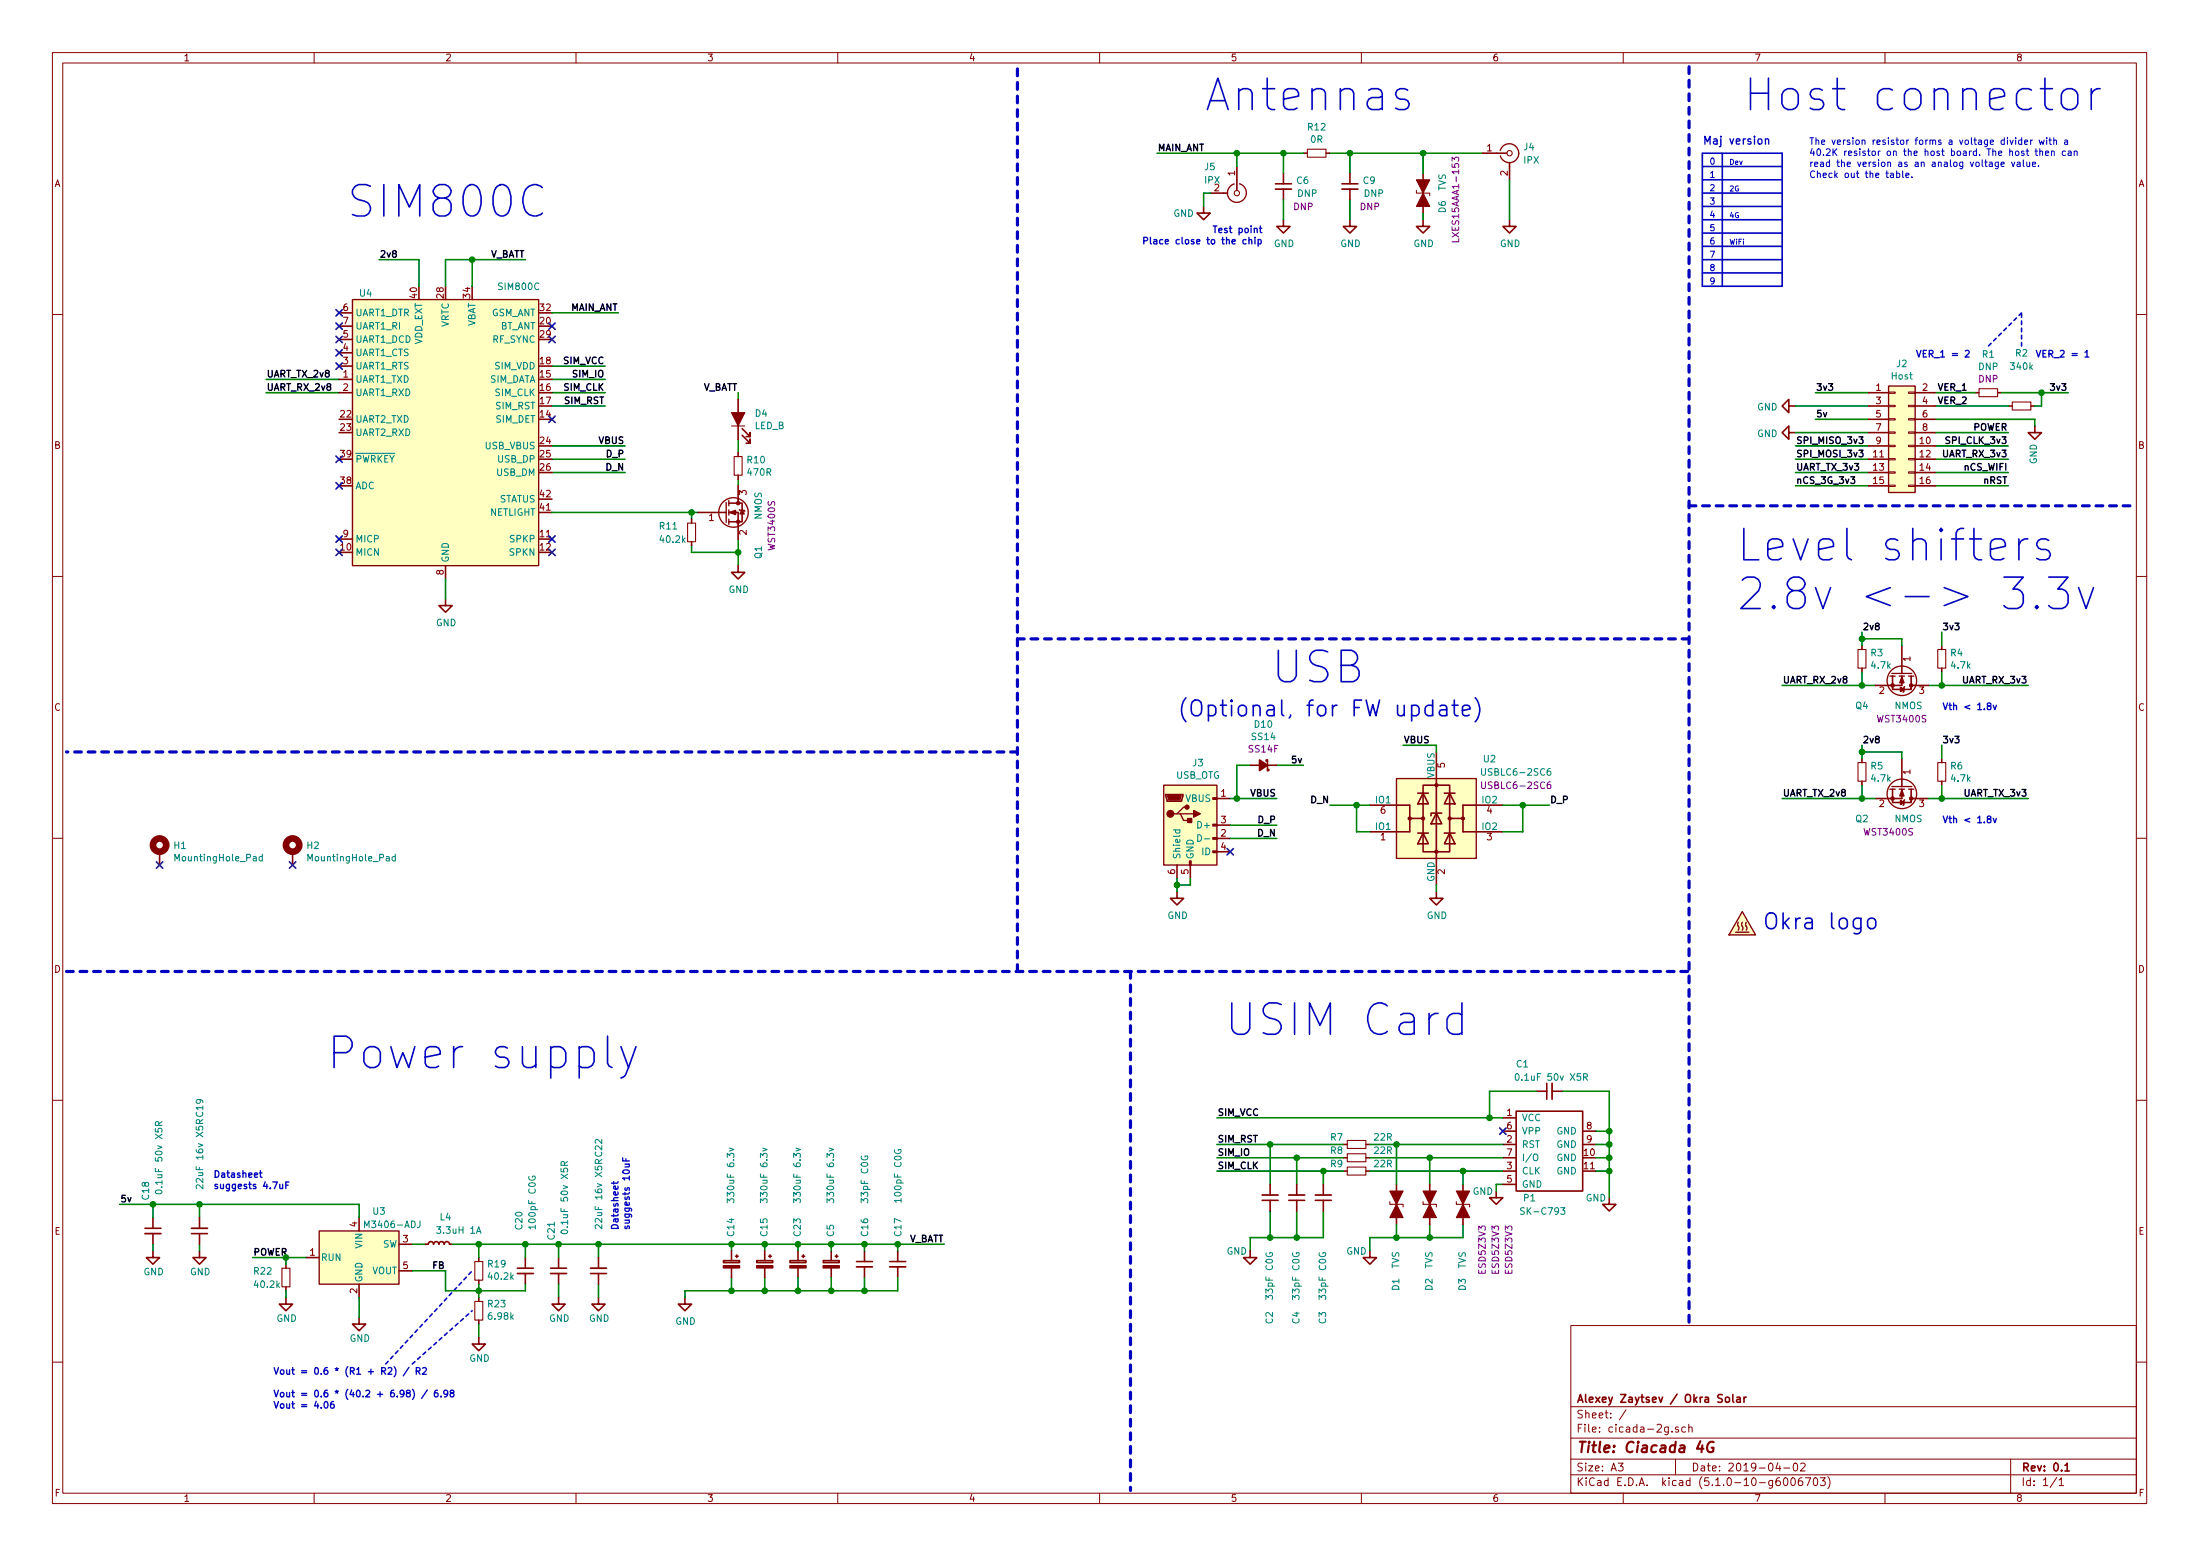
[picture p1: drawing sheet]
<svg xmlns="http://www.w3.org/2000/svg" width="420mm" height="297mm" viewBox="0 0 420 297" stroke-linecap="round" stroke-linejoin="round" font-family="sans-serif">
<g fill="none" stroke="#840000" stroke-width=".19">
<path d="M10 10h400v277h-400zM12 12h396v273.1h-396zM60 10v2M110 10v2M160 10v2M210 10v2M260 10v2M310 10v2M360 10v2M10 60h2M360.7 79.9h1.2v.3h-1.2zM360.7 77.4h1.2v.2h-1.2z"/>
<path d="M360.7 74.8h1.2v.3h-1.2zM364.5 79.9h1.3v.3h-1.3zM364.5 77.4h1.3v.2h-1.3zM364.5 74.8h1.3v.3h-1.3zM408 60h2M360.7 92.6h1.2v.3h-1.2zM360.7 90.1h1.2v.2h-1.2zM360.7 87.5h1.2v.3h-1.2zM360.7 85h1.2v.3h-1.2zM360.7 82.5h1.2v.2h-1.2zM364.5 92.6h1.3v.3h-1.3zM364.5 90.1h1.3v.2h-1.3z"/>
<path d="M364.5 87.5h1.3v.3h-1.3zM364.5 85h1.3v.3h-1.3zM364.5 82.5h1.3v.2h-1.3zM10 110h2M408 110h2M10 160h2M408 160h2M10 210h2M408 210h2M300 253h108v32.1h-108zM10 260h2M300 278.5h108"/>
<path d="M300 274.5h108M300 268.5h108M309 279.3h1l-.5 .6 .4 .1v.7l-.2 .1-.7-.1M310.5 269.1l-1.2 2M319.3 273.3v.1M320 278.5v3M320.5 272.5l-.3-.1-.2 .2v.2l.5 .2v.3h-.5M321.9 272.5l-.4-.1-.3 .3 .1 .6h.6M322.5 272.5l.3-.1 .3 .1 .1 .9M322.5 271.9v1.5M339.5 279.2l-.3 1.1h.9M339.9 279.8v1"/>
<path d="M342.6 279.5l.4-.2a.94 .94 0 0 1 0 1.5 .82 .82 0 0 1-.4-1.3zM343.9 279.5l.5-.2 .3 .2 .1 .2-1 1.1h1M384 278.5v6.6M408 260h2M60 285.1v1.9M110 285.1v1.9M160 285.1v1.9M210 285.1v1.9M260 285.1v1.9M300 281.5h108M310 285.1v1.9M339.9 282.1a.59 .59 0 0 0-.7 .6l.1 .8 .4 .1 .3-.1v-.5l-.1-.3h-.5l-.2 .3"/>
<path d="M340.7 280.2h1.1M340.8 282.2l.1-.1a.8 .8 0 0 1 .6 .8 .8 .8 0 0 1-.6 .7 1 1 0 0 1-.1-1.4zM342.2 282.3l.2-.2a.8 .8 0 0 1 .5 .8 .8 .8 0 0 1-.5 .7l-.2-.1-.2-.5zM344.1 282.1l-.4 .1a.96 .96 0 0 0 0 1.4l.5-.1 .1-.5-.3-.3h-.4l-.2 .3M344.8 282.1h1l-.6 1.5M346.4 282.3l.4-.2a.94 .94 0 0 1 0 1.5 .82 .82 0 0 1-.4-1.3zM347.6 282.1h1l-.5 .6 .4 .1v.7l-.2 .1-.7-.1M349.1 281.9a1.71 1.71 0 0 1 0 2.3M360 285.1v1.9M392.8 282l-1.3 2M393.2 282.5l.5-.4v1.5M393.2 283.6h.9"/>
</g>
<g fill="none" stroke="#840000" stroke-width=".3">
<path d="M229.9 39.4v1.3h1.2l-1.2 1.2-1.3-1.2h1.3M231.1 36.9h3.3M236.2 31.8v4.6M243.6 35.1h3M245.1 33.1v2M245.1 36.1v2M248.9 29.2h.8M253.2 29.2h.8M256.3 35.1h3M257.8 33.1v2M257.8 36.1v2M271.8 33.1v7.6"/>
<path d="M283.2 29.2h4.6M288.3 31v3.3M64.8 59.7h2.5M245.1 41.9v1.3h1.3l-1.3 1.3-1.3-1.3h1.3M257.8 41.9v1.3h1.3l-1.3 1.3-1.3-1.3h1.3M271.8 41.9v1.3h1.2l-1.2 1.3-1.3-1.3h1.3M288.3 41.9v1.3h1.3l-1.3 1.3-1.3-1.3h1.3M64.8 75h2.5M64.8 72.4h2.5M64.8 69.9h2.5M64.8 67.3h2.5M64.8 64.8h2.5"/>
<path d="M64.8 62.3h2.5M141 76.2v7.7M341.6 77.5v-1.3l-1.2 1.3 1.2 1.3v-1.3h1.3M356.9 75h3.8M356.9 77.5h3.8M365.8 75h3.8M365.8 77.5h3.8M377.2 75h.8M381.5 75h.8M383.5 77.5h.8M387.9 77.5h.7M132.1 99.1v.8"/>
<path d="M133.3 97.8h5.1M138.5 97.8h.2M139.2 97.8h1.8v5.1M139.2 96h1.8M141 96h.7v3.6h-2.5M141 86.4v.8M141 90.7v.8M141 92.7v3.3M141.2 97.3l1 .3M141.7 83.1l1.6 1.5v-.7v.7h-.8M141.7 81.8l1.6 1.5v-.7v.7h-.8M141.7 97.4l.4 .7h-.7z"/>
<path d="M341.6 82.6v-1.3l-1.2 1.3 1.2 1.3v-1.3h1.3M356.9 85.1h3.8M356.9 87.7h3.8M356.9 90.2h3.8M356.9 92.7h3.8M356.9 80h3.8M356.9 82.6h3.8M365.8 85.1h3.8M365.8 87.7h3.8M365.8 90.2h3.8M365.8 92.7h3.8M365.8 80h3.8"/>
<path d="M365.8 82.6h3.8M388.6 81.3v1.3h-1.3l1.3 1.3 1.3-1.3h-1.3M64.8 102.9h2.5M85.1 114.3v1.3h1.3l-1.3 1.3-1.3-1.3h1.3M85.1 108v2.5M132.1 103.4v.8M141 108v1.3h1.2l-1.2 1.2-1.3-1.2h1.3M355.6 123.2v.8M355.6 127.5v.8M361.4 129.1v2.5h3.6v-.8M363 131.2l.6 .4-.6 .4zM363.2 123.2v5.1"/>
<path d="M363.2 128.4v.2M363.2 129.1v1.7h-5.1M363.7 131.1l-.2 1M365 129.1v1.7M365 130.8h3.3M370.8 123.2v.8M370.8 127.5v.8M222.6 151.7h3.3v.2l-.2 1h-2.8zM231.6 159.9h.8v.3h-.8zM231.6 157.4h.8v.2h-.8zM231.6 152.3h.8v.3h-.8zM232.4 152.4h2.5"/>
<path d="M232.4 157.5h2.5M238.8 146.1h5M241.8 145.3v-.2h.3v2h.2v-.3M261.6 153.7h7.6v2.5h2.6M269.2 156.2v2.6h-7.6M270.8 159h2M270.8 151.4h2M271.8 149.9h5.1v12.7h-5.1zM271.8 159l1 2.1h-2zM271.8 151.4l1 2.1h-2zM274.3 155.2l1 2.1h-2zM274.3 143.5v25.4"/>
<path d="M275.3 155.2h-2v.5M275.8 159h2.1M275.8 151.4h2.1M276.9 159l1 2.1h-2.1zM276.9 151.4l1 2.1h-2.1zM279.4 156.2v2.6h7.6M287 153.7h-7.6v2.5h-2.5M355.6 144.8v.8M355.6 149.1v.8M361.4 150.7v2.5h3.6v-.8M363 152.8l.6 .4-.6 .4zM363.2 144.8v5.1"/>
<path d="M363.2 149.9v.3M363.2 150.7v1.7h-5.1M363.7 152.7l-.2 1M365 150.7v1.7M365 152.4h3.3M370.8 144.8v.8M370.8 149.1v.8M30.5 162.6v2.5M55.9 162.6v2.5M224.8 170.2v1.3h1.3l-1.3 1.3-1.3-1.3h1.3M224.8 165.1v2.6M227.2 164.4h.3v.7h-.3z"/>
<path d="M227.3 165.1v2.6M231.6 162.5h.8v.2h-.8zM232.4 160.1h2.5M232.4 162.6h2.5M274.3 170.2v1.3h1.3l-1.3 1.3-1.3-1.3h1.3M256.5 218.5h.8M260.9 218.5h.7M287 218.5h2.6M287 213.4h2.6M287 215.9h2.6M289.6 212.1h12.7v15.3h-12.7zM293.4 208.3h2"/>
<path d="M295.4 206.8v3M296.4 208.3h2M302.3 218.5h2.5M302.3 215.9h2.5M27.7 234.5h3M29.2 238.8v1.3h1.3l-1.3 1.2-1.3-1.2h1.3M29.2 232.4v2.1M29.2 235.5v2M36.6 235.5h3M38.1 238.8v1.3h1.3l-1.3 1.2-1.3-1.2h1.3M38.1 232.4v2.1M38.1 235.5v2"/>
<path d="M68.6 232.4v2.6M76.2 237.5h2.5M81.3 237.5h.5l.1-.3 .3-.2 .4 .1 .2 .4 .1-.3 .3-.2 .4 .1 .2 .4 .1-.3 .3-.2 .5 .1 .1 .4 .2-.3 .2-.2 .5 .1 .2 .4h.5M139.7 238.8v1.9M140.5 239.8h.5M140.7 239.6v.5M146 238.8v1.9M146.8 239.8h.5M147.1 239.6v.5M152.4 238.8v1.9M153.2 239.8h.5M153.4 239.6v.5"/>
<path d="M158.7 238.8v1.9M159.5 239.8h.5M159.8 239.6v.5M165.1 238.8v2M171.4 238.8v2M238.8 238.8v1.3h-1.3l1.3 1.2 1.2-1.2h-1.2M241 229.1h3.1M242.6 226.1v2M242.6 229.1v2.1M246.1 229.1h3.1M247.6 226.1v2M247.6 229.1v2.1"/>
<path d="M251.2 229.1h3.1M252.7 226.1v2M252.7 229.1v2.1M256.5 221h.8M256.5 223.6h.8M260.9 221h.7M260.9 223.6h.7M261.6 238.8v1.3h1.3l-1.3 1.2-1.3-1.2h1.3M266.7 226.1v7.6M273 226.1v7.6M279.4 226.1v7.6M285.7 227.4v1.2h1.3l-1.3 1.3-1.2-1.3h1.2"/>
<path d="M287 221h2.6M287 223.6h2.6M287 226.1h2.6M307.3 228.6v1.3h1.3l-1.3 1.3-1.2-1.3h1.2M54.6 247.7v1.3h1.3l-1.3 1.2-1.3-1.2h1.3M54.6 241.3v.8M54.6 245.7v.7M58.4 240.1h2.6M68.6 251.5v1.3h1.2l-1.2 1.2-1.3-1.2h1.3M68.6 245.1v2.6M76.2 242.6h2.5M91.4 255.3v1.3h1.3l-1.3 1.2-1.2-1.2h1.2"/>
<path d="M91.4 240.1v.7M91.4 244.4v.7M91.4 247.7v.7M91.4 252v.8M98.8 242.1h3.1M100.3 240.1v2M100.3 243.1v2M105.2 242.1h3M106.7 247.7v1.3h1.2l-1.2 1.2-1.3-1.2h1.3M106.7 240.1v2M106.7 243.1v2M112.8 243.1h3"/>
<path d="M114.3 247.7v1.3h1.3l-1.3 1.2-1.3-1.2h1.3M114.3 240.1v2M114.3 243.1v2M130.8 247.7v1.3h1.3l-1.3 1.2-1.3-1.2h1.3M138.2 240.7h3v.3h-3zM139.7 242v1.9M144.5 240.7h3.1v.3h-3.1zM146 242v1.9M150.9 240.7h3v.3h-3zM152.4 242v1.9M157.2 240.7h3.1v.3h-3.1zM158.7 242v1.9"/>
<path d="M163.6 240.8h3M165.1 241.8v2.1M169.9 240.8h3.1M171.4 241.8v2.1M329.6 266.8l.2-.1 .4 .1v.8l-.2 .1-.4-.1zM330.9 266.2v1.3l.2 .2M331.7 266.8h.6l.1 .9M332.4 267.1h-.5a.29 .29 0 0 0-.3 .3 .29 .29 0 0 0 .3 .3l.5-.1M333.1 266.7v1M333.5 266.7l-.4 .3M394.4 279.7l.4-.4v1.5M394.4 280.8h.8"/>
</g>
<path d="M324.7 275.1l-.6 1.5h1.2M325.1 275.9l-.2 1.3M327.3 275.3a1.02 1.02 0 0 0-1.2 .6 1.02 1.02 0 0 0 .5 1.3l.6-.2 .1-.6h-.4" fill="none" stroke="#840000" stroke-width=".41"/>
<g fill="none" stroke="#840000" stroke-width=".33">
<path d="M243.6 36.1h3M256.3 36.1h3M296.4 206.8v3M27.7 235.5h3M36.6 234.5h3M241 228.1h3.1M246.1 228.1h3.1M251.2 228.1h3.1M98.8 243.1h3.1M105.2 243.1h3M112.8 242.1h3M163.6 241.8h3"/>
<path d="M169.9 241.8h3.1"/>
</g>
<g fill="none" stroke="#008484" stroke-width=".2">
<path d="M224.1 158.4h1.2M224.6 158.4l-.1 .4 .2 .2 .6-.1v-.5M228.8 159.3a.64 .64 0 0 1 .7 .7 .64 .64 0 0 1-.7 .6zM283 146.7v1.1l.2 .2 .4-.1 .1-.1v-1.1M296.1 146.7l-.4 .1a.87 .87 0 0 0 0 1.2l.4-.1v-.6l-.4-.1-.2 .3M50.1 163.6l-.4-.1-.2 .2 .1 .6h.5M50.1 163.1v1.2M75.5 163.6l-.4-.1-.2 .2 .1 .6h.5M75.5 163.1v1.2M230 160.1h1M30.3 214.8l-.1-.6h-.4l-.1 .6h1.2M30.9 214.1l-.6 .4"/>
<path d="M38.1 214.5l-.1-.7h-.4l-.1 .7h1.2M38.7 213.7l-.6 .5M139.3 219.2l.9 .2-.9 .3M145.7 219.2l.8 .2-.8 .3M152 219.2l.9 .2-.9 .3M158.4 219.2l.8 .2-.8 .3M170.9 219.5a.59 .59 0 0 0 .6 .7 .59 .59 0 0 0 .5-.7l-.4-.1v.3M289.5 205.1l.2-.1a.67 .67 0 0 1 .4 .6 .67 .67 0 0 1-.4 .6l-.3-.4zM302.4 205.6l.7-.1v-.4l-.7-.1v1.2M302.7 205.6l.5 .6M29.8 227.3a.61 .61 0 0 1 .7-.2 .61 .61 0 0 1 .4 .6 .76 .76 0 0 1-1.2-.2zM38.7 226.2v.8l-.9-.8-.3 .2 .1 .5"/>
<path d="M69.6 234.4v-1.3l.5 .9 .4-.9v1.3M80.2 233.1v.9l-.2 .3-.3 .1M91 235.4l.4-1.2 .4 1.2M101 224.6a.59 .59 0 0 0 .6 .7 .59 .59 0 0 0 .6-.7l-.5-.1v.3M107.3 234.9a.61 .61 0 0 1 .7-.2 .61 .61 0 0 1 .4 .6 .76 .76 0 0 1-1.3-.2zM107.8 222.5l-.1-.7h-.4l-.2 .7h1.3M108.4 221.7l-.6 .5M114.3 222.1l-.1-.7h-.4l-.1 .7h1.2M114.9 233.8v.8l-.9-.8-.3 .2 .1 .5M114.9 221.3l-.6 .5M138.9 229.6v-.8l.5 .4 .1-.3h.6l.1 .5-.2 .2M145.2 229.6v-.8l.5 .4 .1-.3h.7v.5l-.1 .2"/>
<path d="M151.6 229.6v-.8l.5 .4 .1-.3h.6l.1 .5-.2 .2M157.9 229.6v-.8l.5 .4 .1-.3h.7v.5l-.1 .2M291.1 230.6l-.5-.1-.2 .2v.3l.6 .3 .1 .3-.2 .2h-.5M293 220.4l.1-.1a.47 .47 0 0 1 .6 .4l-.1 .7-.2 .2-.4-.1a.93 .93 0 0 1 0-1.1zM298.1 230.5h.8l-.5 .5 .4 .2v.5l-.2 .1-.5-.1"/>
</g>
<path d="M355 83.4h.8l-.4 .5 .4 .1-.1 .6-.5 .1-.2-.2M355 85.9h.8l-.4 .5 .4 .1-.1 .7h-.5l-.2-.1" fill="none" stroke="#000" stroke-width=".25"/>
<g fill="none" stroke="#008400" stroke-width=".3">
<path d="M221 29.2h27.9M231.1 36.9h-1.2v2.5M236.2 29.2v2.6M245.1 29.2v3.9M245.1 38.1v3.8M254 29.2h29.2M257.8 29.2v3.9M257.8 38.1v3.8M271.8 29.2v3.9M288.3 34.3v7.6M72.4 49.6h7.6v5M90.2 49.6v5"/>
<path d="M100.3 49.6h-15.2v5M105.4 59.7h12.7M271.8 40.7v1.2M50.8 75h14M50.8 72.4h14M105.4 77.5h10.2M105.4 75h10.2M105.4 72.4h10.2M105.4 69.9h10.2M141 75v1.2M342.9 77.5h14M346.7 75h10.2"/>
<path d="M369.6 77.5h13.9M369.6 75h7.6M382.3 75h12.7M389.9 75v2.5h-1.3M105.4 90.2h14M105.4 87.7h14M105.4 85.1h14M105.4 97.8h27.9M132.1 97.8v1.3M141 83.9v2.5M141 91.5v1.2M342.9 82.6h14"/>
<path d="M342.9 92.7h14M342.9 90.2h14M342.9 87.7h14M342.9 85.1h14M346.7 80h10.2M369.6 82.6h13.9M369.6 80h19v1.3M369.6 92.7h13.9M369.6 90.2h13.9M369.6 87.7h13.9M369.6 85.1h13.9M85.1 110.5v3.8"/>
<path d="M132.1 104.2v1.2h8.9M141 102.9v5.1M340.4 130.8h17.7M355.6 120.7v2.5M355.6 128.3v2.5M355.6 122h7.6v1.2M368.3 130.8h19M370.8 120.7v2.5M370.8 128.3v2.5M234.9 152.4h8.9M234.9 157.5h8.9M238.8 146.1h-2.6v6.3"/>
<path d="M243.8 146.1h5.1M254 153.7h7.6M259.1 153.7v5.1h2.5M268 142.3h6.3v1.2M287 153.7h8.9M290.8 153.7v5.1h-3.8M340.4 152.4h17.7M355.6 142.3v2.5M355.6 149.9v2.5M355.6 143.5h7.6v1.3M368.3 152.4h19M370.8 142.3v2.5"/>
<path d="M370.8 149.9v2.5M224.8 167.7v2.5M227.3 167.7v1.2h-2.5M234.9 160.1h8.9M274.3 168.9v1.3M232.4 213.4h54.6M232.4 218.5h24.1M242.6 218.5v7.6M261.6 218.5h25.4M266.7 218.5v7.6M293.4 208.3h-8.9v5.1M298.4 208.3h8.9v20.3"/>
<path d="M304.8 215.9h2.5M304.8 218.5h2.5M22.9 229.9h45.7v2.5M29.2 229.9v2.5M29.2 237.5v1.3M38.1 229.9v2.5M38.1 237.5v1.3M78.7 237.5h2.6M86.4 237.5h93.9M91.4 237.5v2.6M100.3 237.5v2.6M106.7 237.5v2.6"/>
<path d="M114.3 237.5v2.6M139.7 237.5v1.3M146 237.5v1.3M152.4 237.5v1.3M158.7 237.5v1.3M165.1 237.5v1.3M171.4 237.5v1.3M232.4 221h24.1M232.4 223.6h24.1M242.6 231.2v5.1M247.6 221v5.1M247.6 231.2v5.1"/>
<path d="M252.7 231.2v5.1h-13.9v2.5M252.7 223.6v2.5M261.6 221h25.4M261.6 223.6h25.4M266.7 233.7v2.6M273 221v5.1M273 233.7v2.6M279.4 223.6v2.5M279.4 233.7v2.6h-17.8v2.5M287 226.1h-1.3v1.3M304.8 221h2.5M304.8 223.6h2.5"/>
<path d="M48.3 240.1h10.1M54.6 240.1v1.2M54.6 246.4v1.3M68.6 247.7v3.8M78.7 242.6h6.4v3.8h15.2v-1.3M91.4 245.1v2.6M91.4 252.8v2.5M106.7 245.1v2.6M114.3 245.1v2.6M139.7 243.9v2.5M146 243.9v2.5M152.4 243.9v2.5"/>
<path d="M158.7 243.9v2.5M165.1 243.9v2.5M171.4 243.9v2.5h-40.6v1.3"/>
</g>
<g fill="none" stroke="#840000" stroke-width=".2">
<path d="M249.7 28.5h3.5v1.5h-3.5zM270.5 36.4v.5h2.5v.5M378 74.2h3.5v1.5h-3.5zM384.3 76.7h3.6v1.6h-3.6zM131.3 99.9h1.5v3.5h-1.5zM139.7 81.3h2.5M140.2 87.2h1.5v3.5h-1.5zM354.8 124h1.6v3.5h-1.6zM370.1 124h1.5v3.5h-1.5zM354.8 145.6h1.6v3.5h-1.6zM370.1 145.6h1.5v3.5h-1.5zM257.3 217.7h3.6v1.5h-3.6z"/>
<path d="M257.3 220.3h3.6v1.5h-3.6zM257.3 222.8h3.6v1.5h-3.6zM265.4 229.4v.5h2.6v.5M271.8 229.4v.5h2.5v.5M278.1 229.4v.5h2.6v.5M53.8 242.1h1.6v3.6h-1.6zM90.7 240.8h1.5v3.6h-1.5zM90.7 248.4h1.5v3.6h-1.5z"/>
<circle cx="236.2" cy="36.9" r=".51"/>
<circle cx="288.3" cy="29.2" r=".51"/>
</g>
<path d="M386.1 59.7l-6.4 6.4M386.1 66.1v-6.4M73.7 260.4l16.5-17.8M78.7 260.4l11.5-10.2" fill="none" stroke="#0000c2" stroke-width=".3" stroke-dasharray=".7 .7"/>
<g fill="#008400" stroke="#008400" stroke-width=".25">
<circle cx="389.9" cy="75" r=".51"/>
<circle cx="355.6" cy="122" r=".51"/>
<circle cx="355.6" cy="130.8" r=".51"/>
<circle cx="370.8" cy="130.8" r=".51"/>
<circle cx="355.6" cy="143.5" r=".51"/>
<circle cx="355.6" cy="152.4" r=".51"/>
<circle cx="370.8" cy="152.4" r=".51"/>
<circle cx="273" cy="236.3" r=".51"/>
<circle cx="266.7" cy="236.3" r=".51"/>
<circle cx="141" cy="105.4" r=".51"/>
<circle cx="139.7" cy="246.4" r=".51"/>
<circle cx="91.4" cy="246.4" r=".51"/>
<circle cx="106.7" cy="237.5" r=".51"/>
<circle cx="100.3" cy="237.5" r=".51"/>
<circle cx="139.7" cy="237.5" r=".51"/>
<circle cx="236.2" cy="29.2" r=".51"/>
<circle cx="245.1" cy="29.2" r=".51"/>
<circle cx="257.8" cy="29.2" r=".51"/>
<circle cx="271.8" cy="29.2" r=".51"/>
<circle cx="224.8" cy="168.9" r=".51"/>
<circle cx="91.4" cy="237.5" r=".51"/>
<circle cx="114.3" cy="237.5" r=".51"/>
<circle cx="29.2" cy="229.9" r=".51"/>
<circle cx="38.1" cy="229.9" r=".51"/>
<circle cx="54.6" cy="240.1" r=".51"/>
<circle cx="307.3" cy="218.5" r=".51"/>
<circle cx="307.3" cy="221" r=".51"/>
<circle cx="307.3" cy="223.6" r=".51"/>
<circle cx="284.5" cy="213.4" r=".51"/>
<circle cx="307.3" cy="215.9" r=".51"/>
<circle cx="259.1" cy="153.7" r=".51"/>
<circle cx="290.8" cy="153.7" r=".51"/>
<circle cx="242.6" cy="236.3" r=".51"/>
<circle cx="247.7" cy="236.3" r=".51"/>
<circle cx="266.7" cy="218.5" r=".51"/>
<circle cx="273" cy="221" r=".51"/>
<circle cx="279.4" cy="223.6" r=".51"/>
<circle cx="242.6" cy="218.5" r=".51"/>
<circle cx="247.7" cy="221" r=".51"/>
<circle cx="252.7" cy="223.6" r=".51"/>
<circle cx="236.2" cy="152.4" r=".51"/>
<circle cx="90.2" cy="49.6" r=".51"/>
<circle cx="132.1" cy="97.8" r=".51"/>
<circle cx="146.1" cy="246.4" r=".51"/>
<circle cx="146.1" cy="237.5" r=".51"/>
<circle cx="152.4" cy="246.4" r=".51"/>
<circle cx="152.4" cy="237.5" r=".51"/>
<circle cx="165.1" cy="246.4" r=".51"/>
<circle cx="158.8" cy="246.4" r=".51"/>
<circle cx="165.1" cy="237.5" r=".51"/>
<circle cx="158.8" cy="237.5" r=".51"/>
<circle cx="171.5" cy="237.5" r=".51"/>
</g>
<g fill="none" stroke="#0000c2" stroke-width=".25">
<path d="M335.9 26.6l.3-.1 .2 .2 .1 .5-.3 .3-.4-.1-.1-.6zM337.2 26.7l.2-.2 .3 .1 .1 .9M337.2 26.5v1M218.4 46l.6-.1 .2-.2-.1-.3-.7-.1v1.3M219.7 45.3v1.1l.2 .2M220.4 45.8h.5v.8M220.9 46l-.4 .1-.2 .2 .1 .2h.5M222.1 45.8l-.4-.1-.2 .3 .1 .5h.5M231.7 43.1h.7M232.1 43.1v1.3M375.3 67l.5-.1 .3 .3-.8 1h.8M398.2 67.2l.4-.3v1.3"/>
<path d="M398.2 68.2h.7M379.8 134.8l-.2-.2v-.3l.2-.1 .3 .1 .1 .3-.6 .2-.1 .2v.2l.3 .3 .3-.1 .1-.2v-.3l-.2-.1M380.7 134.6l.3 .9 .3-.9M379.8 156.3l-.2-.1v-.3l.2-.1 .3 .1 .1 .3-.6 .2-.1 .2v.2l.3 .3 .3-.1 .1-.2v-.4l-.2-.1M380.7 156.2l.3 .9 .3-.9M49.6 223.9h.4M49.7 223.5v1.1l.3 .2M54.6 226.2h.4M55.2 225.6h-.6v1.3M117.2 225.6v.4M118 225.6l-.1 .3h-1.1M118.9 221v.6h1.3"/>
<path d="M119.5 221.2v.4M62 267.7l.2-.2a.67 .67 0 0 1 .5 .7 .67 .67 0 0 1-.5 .6l-.3-.5zM63.7 267.5l-.4 .1a.87 .87 0 0 0 0 1.2l.5-.1v-.5l-.5-.2-.2 .3M74.1 261.2l.5-.1 .2 .3-.7 .9h.7M75.3 260.9a1.47 1.47 0 0 1 0 1.9M77.9 265.9l-.2-.1v-.3l.4-.1 .3 .2-.1 .2-.6 .2-.1 .2 .1 .3 .2 .2 .3-.1 .2-.2v-.2l-.3-.3M78.1 261l-1.1 1.6M78.8 265.2a1.4 1.4 0 0 1 0 1.9M79.5 261.7h.6l.1-.5-.7-.1v1.2M79.8 261.7l.4 .6M80.7 261.2l.5-.1 .2 .3-.8 .9h.8M81.6 265.3l-1.1 1.7"/>
<path d="M83.5 265.4l-.3 .1a.87 .87 0 0 0 0 1.2l.4-.2v-.5l-.4-.1-.2 .2M84.2 266.5v.2M85.5 265.9l-.3 .3h-.2l-.2-.3v-.4l.2-.1 .4 .1a.84 .84 0 0 1-.3 1.2h-.2M86.2 265.9l-.2-.1v-.3l.5-.1 .1 .1v.3l-.5 .2-.1 .2v.2l.2 .3h.3l.2-.3-.1-.3-.1-.2"/>
</g>
<g fill="none" stroke="#840000" stroke-width=".25">
<path d="M236.7 35.1a1.8 1.8 0 0 1 1.1 2.7 1.8 1.8 0 0 1-3 .1 1.8 1.8 0 0 1 .9-2.8M286.5 28.7a1.8 1.8 0 0 1 2.8-1 1.8 1.8 0 0 1 0 2.9 1.8 1.8 0 0 1-2.8-.8M67.3 57.2h35.6v50.8h-35.6zM360.7 73.7h5.1v20.3h-5.1zM138.7 95.9v3.8M139.2 95.5v1.1M139.2 97.3v1M139.2 99.1v1M360.9 129.1h1M361.3 128.6h3.8M362.7 129.1h1M364.5 129.1h1"/>
<path d="M222.2 149.9h10.2v15.2h-10.2zM224.8 155.4h.6l.7 1.2h1.2M225.4 155.4h2.6M226.7 154.1h-.6l-1.3 1.3h-.6M266.7 148.6h15.2v15.3h-15.2zM360.9 150.7h1M361.3 150.2h3.8M362.7 150.7h1M364.5 150.7h1M331.5 178h2.5M332 176.1l-.1 .3 .2 .7-.1 .5M332.7 174l2.6 4.5h-5.1z"/>
<path d="M332.7 176.1l-.1 .4 .3 .6-.2 .5M333.5 176.1l-.1 .3 .2 .7-.1 .5M61 235h15.2v10.1h-15.2z"/>
<circle cx="140.1" cy="97.8" r="2.82"/>
<circle cx="363.2" cy="130" r="2.82"/>
<circle cx="363.2" cy="151.5" r="2.82"/>
</g>
<g fill="#840000" stroke="#840000" stroke-width=".3">
<path d="M363.2 150.9l.4 1h-.8z"/>
<path d="M363.2 129.3l.4 1h-.8z"/>
<path d="M139.4 97.8l1.1-.4v.8z"/>
<path d="M157.2 241.6h3.1v.4h-3.1z"/>
<path d="M150.9 241.6h3v.4h-3z"/>
<path d="M138.2 241.6h3v.4h-3z"/>
<path d="M144.5 241.6h3.1v.4h-3.1z"/>
<path d="M223 151.9h2.6l-.3 .8h-2z"/>
<path d="M240.5 145.1l1.6 1-1.6 1z"/>
<circle cx="361.4" cy="152.4" r=".28"/>
<circle cx="365" cy="152.4" r=".28"/>
<circle cx="361.4" cy="130.8" r=".28"/>
<circle cx="365" cy="130.8" r=".28"/>
<circle cx="141" cy="99.6" r=".28"/>
<circle cx="141" cy="96" r=".28"/>
<circle cx="269.2" cy="156.2" r=".25"/>
<circle cx="271.8" cy="156.2" r=".25"/>
<circle cx="274.3" cy="162.6" r=".25"/>
<circle cx="274.3" cy="149.9" r=".25"/>
<circle cx="276.9" cy="156.2" r=".25"/>
<circle cx="279.4" cy="156.2" r=".25"/>
</g>
<g fill="#840000" stroke="#840000" stroke-width=".2">
<path d="M265.4 227.4h2.6l-1.3 2.5z"/>
<path d="M266.7 229.9l1.3 2.5h-2.6z"/>
<path d="M278.1 227.4h2.6l-1.3 2.5z"/>
<path d="M279.4 229.9l1.3 2.5h-2.6z"/>
<path d="M139.7 78.8h2.5l-1.2 2.5z"/>
<path d="M270.5 34.3h2.5l-1.2 2.6z"/>
<path d="M271.8 36.9l1.2 2.5h-2.5z"/>
<path d="M271.8 227.4h2.5l-1.3 2.5z"/>
<path d="M273 229.9l1.3 2.5h-2.5z"/>
</g>
<g fill="#ffffc2" stroke="#ffffc2" stroke-width=".19">
<path d="M61 235h15.2v10.1h-15.2z"/>
<path d="M222.2 149.9h10.2v15.2h-10.2z"/>
<path d="M266.7 148.6h15.2v15.3h-15.2z"/>
<path d="M360.7 73.7h5.1v20.3h-5.1z"/>
<path d="M67.3 57.2h35.6v50.8h-35.6z"/>
<path d="M332.7 174l2.6 4.5h-5.1z"/>
</g>
<path d="M277.3 30.8v-.8l.5 .4 .1-.3 .5-.1 .2 .3-.1 .5M278.6 45.6v.6h-1.3M283 149.3v1l.2 .2h.4l.1-.2v-1M296.1 149.3h-.4a.87 .87 0 0 0 0 1.2l.4-.1v-.5l-.4-.2-.2 .3" fill="none" stroke="#840084" stroke-width=".2"/>
<g fill="#840000" stroke="#840000" stroke-width=".25">
<path d="M226.8 156.2h.8v.8h-.8z"/>
<path d="M228 154.7l1.2 .7-1.2 .6z"/>
<circle cx="223.5" cy="155.4" r=".63"/>
<circle cx="226.7" cy="154.1" r=".38"/>
</g>
<g fill="none" stroke="#000084" stroke-width=".3">
<path d="M64.2 59.1l1.2 1.2M65.4 59.1l-1.2 1.2M64.2 69.3l1.2 1.2M64.2 66.7l1.2 1.3M64.2 64.2l1.2 1.2M64.2 61.7l1.2 1.2M65.4 69.3l-1.2 1.2M65.4 66.7l-1.2 1.3M65.4 64.2l-1.2 1.2M65.4 61.7l-1.2 1.2M104.8 79.4l1.2 1.3M104.8 61.7l1.2 1.2"/>
<path d="M104.8 64.2l1.2 1.2M106 61.7l-1.2 1.2M106 64.2l-1.2 1.2M106 79.4l-1.2 1.3M64.2 87.1l1.2 1.2M64.2 92.1l1.2 1.3M65.4 87.1l-1.2 1.2M65.4 92.1l-1.2 1.3M64.2 102.3l1.2 1.2M64.2 104.8l1.2 1.3M65.4 102.3l-1.2 1.2M65.4 104.8l-1.2 1.3"/>
<path d="M104.8 102.3l1.2 1.2M104.8 104.8l1.2 1.3M106 102.3l-1.2 1.2M106 104.8l-1.2 1.3M29.9 164.5l1.2 1.2M31.1 164.5l-1.2 1.2M55.3 164.5l1.2 1.2M56.5 164.5l-1.2 1.2M234.3 162l1.3 1.2M235.6 162l-1.3 1.2M286.4 215.3l1.2 1.2M287.6 215.3l-1.2 1.2"/>
</g>
<g fill="none" stroke="#0000c2" stroke-width=".2">
<path d="M362.2 33.1h.4l.2 .2-.1 .5h-.5M362.2 32.6v1.3M363.4 32.6v1.1l.2 .2M364 33.5l.6-.1-.1-.3h-.3l-.2 .1v.6h.5M365.1 33.8v.1M381.6 30.9v1.2l-.2 .1-.3-.1M381.6 31l-.3-.1-.3 .3 .2 .5h.4M382.2 31.4l.6-.1-.1-.3-.3-.1-.2 .2v.6h.5M384.2 30.9l.3 .9 .3-.9M385 26.3v.1M385 26.7v.9M385.3 31h.4l.1 .8"/>
<path d="M385.8 31.3l-.6 .2 .1 .2h.5M386.1 26.8l-.4-.1-.2 .3 .1 .5h.5M386.1 26.3v1.3M386.4 30.5v1.1l.2 .2M386.5 28.9l-.3-.1-.1 .2v.2l.4 .1v.3h-.4M386.7 27.1l.5-.1v-.2l-.4-.1-.1 .2v.6h.5M386.9 28.8h.6M387.1 30.9v.8l.4 .1 .1-.1M387.1 28.4v1.1l.4 .2M387.6 30.9v.9M387.8 26.7v.9M388.2 26.7l-.4 .3"/>
<path d="M388.2 31.4l.6-.1-.1-.3-.4-.1-.1 .2v.6h.5M388.6 28.8h.5M388.8 28.4v1.1l.3 .2M389.3 31.7v.1M389.4 26.7l.3 .9 .2-.6 .3 .6 .2-.9M389.6 29l.1-.2 .3 .1 .1 .8M389.6 28.4v1.3M390.7 29.2l.6-.1-.1-.2-.4-.1-.1 .2v.6h.5M390.9 26.3v.1M390.9 26.7v.9M391.3 26.7h.5M391.5 26.3v1.1l.3 .2"/>
<path d="M391.8 29l.2-.2 .3 .1v.8M391.8 28.8v.9M392.2 26.9l.2-.2 .3 .1 .1 .8M392.2 26.3v1.3M394.3 26.8h.5l.1 .8M394.5 28.9l-.4-.1-.2 .3 .1 .5h.5M394.9 27l-.4 .1-.2 .2v.2h.6M395 28.9h.5l.1 .8M395.6 29.1l-.5 .1-.2 .2 .1 .2h.6M396.1 29l.5-.1 .1 .8M396.1 28.8v.9"/>
</g>
<g fill="none" stroke="#840000" stroke-width="1.3">
<circle cx="30.5" cy="161.3" r="1.27"/>
<circle cx="55.9" cy="161.3" r="1.27"/>
</g>
<path d="M322.6 12.7v240.1M322.6 96.6h85.1M194.3 122h128.3M194.3 143.5h-181.6M12.7 185.5h309.9M194.3 185.5v-172.8M215.9 185.5v99" fill="none" stroke="#0000c2" stroke-width=".61" stroke-dasharray="1.3 1.3"/>
<g fill="none" stroke="#0000c2" stroke-width=".3">
<path d="M268.8 17.2l-.6-.3h-.8l-.6 .3-.3 .6 .3 .8 .6 .3h.8l.6 .3 .3 .6-.3 .8-.6 .3h-1.1l-.6-.3M389.7 16.9h2.3M390.6 14.9v5.2l.2 .5 .6 .3h.6M394 17.5a1.64 1.64 0 0 1 2.8 .6v1.7a1.63 1.63 0 0 1-1.6 1.2 1.63 1.63 0 0 1-1.5-1.2v-1.7zM399.4 16.9v4M401.1 16.9a1.49 1.49 0 0 0-1.7 1.2M103.6 35.8a2.07 2.07 0 0 0-3.4 .9 3.9 3.9 0 0 0 .8 4.3 2.14 2.14 0 0 0 2.6-.3M325.1 29.2h15.3v25.4h-15.3zM325.1 31.8h15.3M325.1 34.3h15.3M325.1 36.9h15.3M325.1 39.4h15.3"/>
<path d="M328.9 29.2v25.4M325.1 49.6h15.3M325.1 41.9h15.3M325.1 44.5h15.3M325.1 47h15.3M325.1 52.1h15.3M382.7 110.2h3.7l-2 2.3a1.59 1.59 0 0 1 2 1.1v1.4l-.5 .9-.6 .3h-1.7l-.9-.6M385.6 102.9v4M387.3 102.9a1.49 1.49 0 0 0-1.7 1.1M389 115.6l.3 .3-.3 .3-.3-.3 .3-.3v.6M391.3 103.2l-.6-.3h-.9l-.5 .3-.3 .5 .3 .9 .5 .3h.9l.6 .3 .3 .5v.3l-.3 .6-.6 .3h-1.1l-.6-.3M391.3 110.2h3.7l-2 2.3a1.59 1.59 0 0 1 2 1.1v1.4l-.6 .9-.6 .3h-1.7l-.8-.6"/>
<path d="M397 112.2l1.4 4 1.4-4M273.6 134.8a.96 .96 0 0 0-1.3 .1l-.1 .3v.9l.1 .3a.96 .96 0 0 0 1.3 .1M273.6 133.6v3M275 134.8l.3-.2h.6l.3 .2 .1 .3v1.5M276.3 135.3l-.3 .2h-.7a.59 .59 0 0 0-.4 .6 .59 .59 0 0 0 .4 .5h.7l.3-.1M277.3 134.6h1.2M277.7 133.6v2.6l.2 .3 .6 .1M279.3 135.6l1.4-.3-.1-.5-.3-.2h-.6l-.4 .5v1.1l.2 .3 .2 .1h.6l.3-.1M281.7 133.2a3.4 3.4 0 0 1 0 4.6M356.8 175.6a.81 .81 0 0 1 .8-.3 .81 .81 0 0 1 .6 .6v.8a.81 .81 0 0 1-.7 .6 .81 .81 0 0 1-.8-.6v-.8zM116 197.8v5.2l.3 .5 .6 .3M118.6 199.8l1.4 4"/>
<path d="M121.5 199.8l-2 5.4-.3 .3-.6 .3M279.2 193.7l-.6-.2h-1.1l-.9 .5-.2 .6v1.7l.5 .9 .6 .2h1.1l.6-.2M279.2 191.5v5.9"/>
</g>
<g font-size="8.3" fill="#0000c2">
<text x="229.9" y="21.2">Antennas</text>
<text x="332.7" y="21.2">Host connector</text>
<text x="66" y="41.5">SIM800C</text>
<text x="331.5" y="107.2">Level shifters</text>
<text x="331.5" y="116.5">2.8v &lt;-&gt; 3.3v</text>
<text x="242.6" y="130.4">USB</text>
<text x="233.7" y="197.8">USIM Card</text>
<text x="62.2" y="204.1">Power supply</text>
</g>
<g font-size="4.2" fill="#0000c2">
<text x="224.8" y="136.8">(Optional, for FW update)</text>
<text x="336.5" y="177.4">Okra logo</text>
</g>
<text font-size="2.8" fill="#840000" x="301" y="277.3">Title: Ciacada 4G</text>
<text font-size="2.1" fill="#0000c2" x="325.1" y="27.6">Maj version</text>
<g font-size="2.1" fill="#840000">
<text x="301" y="267.8">Alexey Zaytsev / Okra Solar</text>
<text x="301" y="273.5">File: cicada-2g.sch</text>
<text x="301" y="270.8">Sheet: /</text>
<text x="301" y="280.9">Size: A3</text>
<text x="323" y="280.9">Date: 2019-04-02</text>
<text x="386" y="280.9">Rev: 0.1</text>
<text x="301" y="283.7">KiCad E.D.A. kicad (5.1.0-10-g6006703)</text>
<text x="386" y="283.7">Id: 1/1</text>
</g>
<g font-size="1.8" fill="#840000">
<text x="35" y="11.7">1</text>
<text x="85" y="11.7">2</text>
<text x="135" y="11.7">3</text>
<text x="185" y="11.7">4</text>
<text x="235" y="11.7">5</text>
<text x="285" y="11.7">6</text>
<text x="335" y="11.7">7</text>
<text x="385" y="11.7">8</text>
<text x="284" y="28.9">1</text>
<text x="10.4" y="35.7">A</text>
<text x="235.9" y="33.5" transform="rotate(-90 235.9 33.5)">1</text>
<text x="287.9" y="33.5" transform="rotate(-90 287.9 33.5)">2</text>
<text x="408.4" y="35.7">A</text>
<text x="231.9" y="36.5">2</text>
<text x="65.6" y="59.4">6</text>
<text x="79.7" y="56.9" transform="rotate(-90 79.7 56.9)">40</text>
<text x="84.7" y="56.9" transform="rotate(-90 84.7 56.9)">28</text>
<text x="89.8" y="56.9" transform="rotate(-90 89.8 56.9)">34</text>
<text x="103.2" y="59.4">32</text>
<text x="65.6" y="64.5">5</text>
<text x="65.6" y="61.9">7</text>
<text x="103.2" y="61.9">20</text>
<text x="103.2" y="64.5">29</text>
<text x="65.6" y="69.5">3</text>
<text x="65.6" y="67">4</text>
<text x="103.2" y="69.5">18</text>
<text x="65.6" y="72.1">1</text>
<text x="65.6" y="74.6">2</text>
<text x="103.2" y="72.1">15</text>
<text x="103.2" y="74.6">16</text>
<text x="103.2" y="77.2">17</text>
<text x="358.3" y="74.6">1</text>
<text x="358.3" y="77.2">3</text>
<text x="367.2" y="74.6">2</text>
<text x="367.2" y="77.2">4</text>
<text x="65.1" y="79.7">22</text>
<text x="65.1" y="82.2">23</text>
<text x="103.2" y="79.7">14</text>
<text x="358.3" y="79.7">5</text>
<text x="358.3" y="82.2">7</text>
<text x="367.2" y="79.7">6</text>
<text x="367.2" y="82.2">8</text>
<text x="10.4" y="85.7">B</text>
<text x="65.1" y="87.3">39</text>
<text x="103.2" y="84.8">24</text>
<text x="103.2" y="87.3">25</text>
<text x="103.2" y="89.9">26</text>
<text x="357.8" y="87.3">11</text>
<text x="357.8" y="89.9">13</text>
<text x="358.3" y="84.8">9</text>
<text x="366.7" y="84.8">10</text>
<text x="366.7" y="87.3">12</text>
<text x="366.7" y="89.9">14</text>
<text x="408.4" y="85.7">B</text>
<text x="65.1" y="92.4">38</text>
<text x="103.2" y="94.9">42</text>
<text x="142.6" y="94.5" transform="rotate(-90 142.6 94.5)">3</text>
<text x="357.8" y="92.4">15</text>
<text x="366.7" y="92.4">16</text>
<text x="103.2" y="97.5">41</text>
<text x="135.4" y="99.5">1</text>
<text x="65.1" y="105.1">10</text>
<text x="65.6" y="102.6">9</text>
<text x="103.2" y="102.6">11</text>
<text x="103.2" y="105.1">12</text>
<text x="142.6" y="102.1" transform="rotate(-90 142.6 102.1)">2</text>
<text x="84.7" y="109.7" transform="rotate(-90 84.7 109.7)">8</text>
<text x="364.8" y="126.2" transform="rotate(-90 364.8 126.2)">1</text>
<text x="10.4" y="135.7">C</text>
<text x="358.9" y="132.5">2</text>
<text x="366.5" y="132.5">3</text>
<text x="408.4" y="135.7">C</text>
<text x="275.9" y="146.6" transform="rotate(-90 275.9 146.6)">5</text>
<text x="364.8" y="147.8" transform="rotate(-90 364.8 147.8)">1</text>
<text x="233.2" y="152.1">1</text>
<text x="263.7" y="155.3">6</text>
<text x="284" y="155.3">4</text>
<text x="358.9" y="154.1">2</text>
<text x="366.5" y="154.1">3</text>
<text x="233.2" y="159.7">2</text>
<text x="233.2" y="157.2">3</text>
<text x="263.7" y="160.4">1</text>
<text x="284" y="160.4">3</text>
<text x="224.4" y="166.9" transform="rotate(-90 224.4 166.9)">6</text>
<text x="227" y="166.9" transform="rotate(-90 227 166.9)">5</text>
<text x="233.2" y="162.2">4</text>
<text x="275.9" y="166.9" transform="rotate(-90 275.9 166.9)">2</text>
<text x="10.4" y="185.7">D</text>
<text x="408.4" y="185.7">D</text>
<text x="287.8" y="213">1</text>
<text x="287.8" y="215.6">6</text>
<text x="303" y="215.6">8</text>
<text x="287.8" y="218.1">2</text>
<text x="287.8" y="220.7">7</text>
<text x="302.6" y="220.7">10</text>
<text x="303" y="218.1">9</text>
<text x="287.8" y="223.2">3</text>
<text x="287.8" y="225.7">5</text>
<text x="302.6" y="223.2">11</text>
<text x="10.4" y="235.7">E</text>
<text x="59.2" y="239.7">1</text>
<text x="68.2" y="234.2" transform="rotate(-90 68.2 234.2)">4</text>
<text x="77" y="237.2">3</text>
<text x="408.4" y="235.7">E</text>
<text x="77" y="242.3">5</text>
<text x="68.2" y="246.9" transform="rotate(-90 68.2 246.9)">2</text>
<text x="10.5" y="285.7">F</text>
<text x="35" y="286.7">1</text>
<text x="85" y="286.7">2</text>
<text x="135" y="286.7">3</text>
<text x="185" y="286.7">4</text>
<text x="235" y="286.7">5</text>
<text x="285" y="286.7">6</text>
<text x="335" y="286.7">7</text>
<text x="385" y="286.7">8</text>
<text x="408.5" y="285.7">F</text>
</g>
<g font-size="1.8">
<text x="221" y="28.9">MAIN_ANT</text>
<text x="72.4" y="49.2">2v8</text>
<text x="93.4" y="49.2">V_BATT</text>
<text x="109" y="59.3">MAIN_ANT</text>
<text x="107.7" y="69.5">SIM_VCC</text>
<text x="50.8" y="74.6">UART_RX_2v8</text>
<text x="50.8" y="72">UART_TX_2v8</text>
<text x="107.8" y="74.6">SIM_CLK</text>
<text x="107.9" y="77.1">SIM_RST</text>
<text x="109.6" y="72">SIM_IO</text>
<text x="134.1" y="74.6">V_BATT</text>
<text x="346.7" y="74.6">3v3</text>
<text x="370.3" y="74.6">VER_1</text>
<text x="370.3" y="77.1">VER_2</text>
<text x="392" y="74.6">3v3</text>
<text x="346.7" y="79.7">5v</text>
<text x="376.9" y="82.2">POWER</text>
<text x="114.5" y="84.7">VBUS</text>
<text x="115.8" y="89.8">D_N</text>
<text x="116" y="87.3">D_P</text>
<text x="342.9" y="84.7">SPI_MISO_3v3</text>
<text x="342.9" y="87.3">SPI_MOSI_3v3</text>
<text x="342.9" y="89.8">UART_TX_3v3</text>
<text x="371.2" y="87.3">UART_RX_3v3</text>
<text x="372.1" y="84.7">SPI_CLK_3v3</text>
<text x="375.3" y="89.8">nCS_WIFI</text>
<text x="342.9" y="92.4">nCS_3G_3v3</text>
<text x="378.9" y="92.4">nRST</text>
<text x="355.6" y="120.3">2v8</text>
<text x="370.8" y="120.3">3v3</text>
<text x="340.4" y="130.5">UART_RX_2v8</text>
<text x="375.1" y="130.5">UART_RX_3v3</text>
<text x="268" y="141.9">VBUS</text>
<text x="355.6" y="141.9">2v8</text>
<text x="370.8" y="141.9">3v3</text>
<text x="247" y="145.7">5v</text>
<text x="238.9" y="152.1">VBUS</text>
<text x="250.5" y="153.3">D_N</text>
<text x="295.9" y="153.3">D_P</text>
<text x="340.4" y="152.1">UART_TX_2v8</text>
<text x="375.3" y="152.1">UART_TX_3v3</text>
<text x="240.3" y="159.7">D_N</text>
<text x="240.4" y="157.1">D_P</text>
<text x="232.4" y="213">SIM_VCC</text>
<text x="232.4" y="218.1">SIM_RST</text>
<text x="232.4" y="220.6">SIM_IO</text>
<text x="232.4" y="223.2">SIM_CLK</text>
<text x="22.9" y="229.5">5v</text>
<text x="48.3" y="239.7">POWER</text>
<text x="173.5" y="237.1">V_BATT</text>
<text x="82.7" y="242.2">FB</text>
</g>
<g font-size="1.8" fill="#008484">
<text x="249.8" y="24.9">R12</text>
<text x="250.3" y="27.3">0R</text>
<text x="291.1" y="28.7">J4</text>
<text x="230.1" y="35">IPX</text>
<text x="230.1" y="32.5">J5</text>
<text x="247.7" y="35.1">C6</text>
<text x="260.4" y="35.1">C9</text>
<text x="291" y="31.2">IPX</text>
<text x="224.1" y="41.4">GND</text>
<text x="247.8" y="37.6">DNP</text>
<text x="260.5" y="37.6">DNP</text>
<text x="276.1" y="40.6" transform="rotate(-90 276.1 40.6)">D6</text>
<text x="276.1" y="36.5" transform="rotate(-90 276.1 36.5)">TVS</text>
<text x="243.3" y="47.2">GND</text>
<text x="256" y="47.2">GND</text>
<text x="270" y="47.2">GND</text>
<text x="286.5" y="47.2">GND</text>
<text x="68.7" y="56.6">U4</text>
<text x="95.4" y="55.4">SIM800C</text>
<text x="67.8" y="65.4">UART1_DCD</text>
<text x="67.8" y="60.4">UART1_DTR</text>
<text x="67.8" y="62.9">UART1_RI</text>
<text x="80.6" y="65.8" transform="rotate(-90 80.6 65.8)">VDD_EXT</text>
<text x="85.7" y="62.5" transform="rotate(-90 85.7 62.5)">VRTC</text>
<text x="90.8" y="62.5" transform="rotate(-90 90.8 62.5)">VBAT</text>
<text x="93.7" y="60.4">GSM_ANT</text>
<text x="94.1" y="65.4">RF_SYNC</text>
<text x="95.4" y="62.9">BT_ANT</text>
<text x="67.8" y="70.5">UART1_RTS</text>
<text x="67.8" y="68">UART1_CTS</text>
<text x="94.5" y="70.5">SIM_VDD</text>
<text x="362.3" y="70.1">J2</text>
<text x="377.9" y="70.6">DNP</text>
<text x="378.6" y="68.3">R1</text>
<text x="384.1" y="70.6">340k</text>
<text x="385" y="68.1">R2</text>
<text x="67.8" y="73.1">UART1_TXD</text>
<text x="67.8" y="75.6">UART1_RXD</text>
<text x="93.3" y="73.1">SIM_DATA</text>
<text x="94.6" y="75.6">SIM_CLK</text>
<text x="361.3" y="72.5">Host</text>
<text x="67.8" y="80.7">UART2_TXD</text>
<text x="67.8" y="83.2">UART2_RXD</text>
<text x="94.7" y="80.7">SIM_DET</text>
<text x="94.7" y="78.1">SIM_RST</text>
<text x="144.1" y="81.9">LED_B</text>
<text x="144.3" y="79.6">D4</text>
<text x="335.6" y="78.3">GND</text>
<text x="335.6" y="83.4">GND</text>
<text x="67.8" y="88.3">PWRKEY</text>
<text x="92.7" y="85.8">USB_VBUS</text>
<text x="95.2" y="88.3">USB_DP</text>
<text x="142.8" y="88.5">R10</text>
<text x="389" y="88.6" transform="rotate(-90 389 88.6)">GND</text>
<text x="67.8" y="93.4">ADC</text>
<text x="94.9" y="90.8">USB_DM</text>
<text x="95.3" y="95.9">STATUS</text>
<text x="142.9" y="90.8">470R</text>
<text x="93.5" y="98.5">NETLIGHT</text>
<text x="126" y="101.1">R11</text>
<text x="145.5" y="99.2" transform="rotate(-90 145.5 99.2)">NMOS</text>
<text x="67.8" y="106.1">MICN</text>
<text x="67.8" y="103.5">MICP</text>
<text x="85.7" y="107.5" transform="rotate(-90 85.7 107.5)">GND</text>
<text x="97.5" y="106.1">SPKN</text>
<text x="97.5" y="103.5">SPKP</text>
<text x="126.2" y="103.6">40.2k</text>
<text x="145.5" y="106.6" transform="rotate(-90 145.5 106.6)">Q1</text>
<text x="139.1" y="113.2">GND</text>
<text x="83.3" y="119.5">GND</text>
<text x="357.3" y="125.3">R3</text>
<text x="372.6" y="125.3">R4</text>
<text x="357.5" y="127.6">4.7k</text>
<text x="372.7" y="127.6">4.7k</text>
<text x="354.4" y="135.4">Q4</text>
<text x="361.8" y="135.4">NMOS</text>
<text x="239.1" y="141.3">SS14</text>
<text x="239.6" y="138.9">D10</text>
<text x="224.5" y="148.7">USB_OTG</text>
<text x="227.8" y="146.3">J3</text>
<text x="274" y="148.5" transform="rotate(-90 274 148.5)">VBUS</text>
<text x="283.4" y="145.5">U2</text>
<text x="283.5" y="148.1">USBLC6-2SC6</text>
<text x="357.3" y="146.9">R5</text>
<text x="357.5" y="149.2">4.7k</text>
<text x="372.6" y="146.9">R6</text>
<text x="372.7" y="149.2">4.7k</text>
<text x="226.5" y="153.1">VBUS</text>
<text x="262.7" y="153.4">IO1</text>
<text x="283.1" y="153.4">IO2</text>
<text x="229.1" y="158.2">D+</text>
<text x="262.7" y="158.4">IO1</text>
<text x="283.1" y="158.4">IO2</text>
<text x="354.4" y="157">Q2</text>
<text x="361.8" y="157">NMOS</text>
<text x="33.3" y="162.1">H1</text>
<text x="33.8" y="164.4">MountingHole_Pad</text>
<text x="58.7" y="162.1">H2</text>
<text x="59.2" y="164.4">MountingHole_Pad</text>
<text x="225.4" y="164.1" transform="rotate(-90 225.4 164.1)">Shield</text>
<text x="228" y="164.1" transform="rotate(-90 228 164.1)">GND</text>
<text x="229.6" y="163.2">ID</text>
<text x="274" y="168.4" transform="rotate(-90 274 168.4)">GND</text>
<text x="223" y="175.4">GND</text>
<text x="272.5" y="175.4">GND</text>
<text x="289.6" y="203.8">C1</text>
<text x="290.3" y="206.3">0.1uF 50v X5R</text>
<text x="38.8" y="213.1" transform="rotate(-90 38.8 213.1)">C19</text>
<text x="290.6" y="214">VCC</text>
<text x="115" y="220.8" transform="rotate(-90 115 220.8)">C22</text>
<text x="254.2" y="217.7">R7</text>
<text x="254.2" y="220.3">R8</text>
<text x="262.5" y="217.7">22R</text>
<text x="262.5" y="220.3">22R</text>
<text x="290.6" y="219.1">RST</text>
<text x="290.6" y="216.6">VPP</text>
<text x="290.6" y="221.7">I/O</text>
<text x="297.3" y="221.7">GND</text>
<text x="297.3" y="216.6">GND</text>
<text x="297.3" y="219.1">GND</text>
<text x="31" y="227" transform="rotate(-90 31 227)">0.1uF 50v X5R</text>
<text x="38.8" y="226.1" transform="rotate(-90 38.8 226.1)">22uF 16v X5R</text>
<text x="254.2" y="222.8">R9</text>
<text x="262.5" y="222.8">22R</text>
<text x="290.6" y="224.2">CLK</text>
<text x="290.6" y="226.7">GND</text>
<text x="297.3" y="224.2">GND</text>
<text x="28.5" y="229" transform="rotate(-90 28.5 229)">C18</text>
<text x="71.3" y="231.9">U3</text>
<text x="84.1" y="233">L4</text>
<text x="115" y="233.7" transform="rotate(-90 115 233.7)">22uF 16v X5R</text>
<text x="140.2" y="228.9" transform="rotate(-90 140.2 228.9)">330uF 6.3v</text>
<text x="146.6" y="228.9" transform="rotate(-90 146.6 228.9)">330uF 6.3v</text>
<text x="152.9" y="228.9" transform="rotate(-90 152.9 228.9)">330uF 6.3v</text>
<text x="159.3" y="228.9" transform="rotate(-90 159.3 228.9)">330uF 6.3v</text>
<text x="165.8" y="229.2" transform="rotate(-90 165.8 229.2)">33pF C0G</text>
<text x="172.2" y="229.1" transform="rotate(-90 172.2 229.1)">100pF C0G</text>
<text x="281.3" y="228.1">GND</text>
<text x="291" y="231.9">SK-C793</text>
<text x="291" y="229.3">P1</text>
<text x="302.8" y="229.3">GND</text>
<text x="69.2" y="238.2" transform="rotate(-90 69.2 238.2)">VIN</text>
<text x="70.2" y="234.4">M3406-ADJ</text>
<text x="73.1" y="238.2">SW</text>
<text x="83.8" y="235.5">3.3uH 1A</text>
<text x="99.8" y="234.7" transform="rotate(-90 99.8 234.7)">C20</text>
<text x="102.3" y="234.2" transform="rotate(-90 102.3 234.2)">100pF C0G</text>
<text x="105.9" y="236.6" transform="rotate(-90 105.9 236.6)">C21</text>
<text x="108.5" y="234.6" transform="rotate(-90 108.5 234.6)">0.1uF 50v X5R</text>
<text x="140.2" y="235.9" transform="rotate(-90 140.2 235.9)">C14</text>
<text x="146.6" y="235.9" transform="rotate(-90 146.6 235.9)">C15</text>
<text x="152.9" y="235.9" transform="rotate(-90 152.9 235.9)">C23</text>
<text x="159.3" y="236" transform="rotate(-90 159.3 236)">C5</text>
<text x="165.8" y="235.9" transform="rotate(-90 165.8 235.9)">C16</text>
<text x="172.2" y="235.9" transform="rotate(-90 172.2 235.9)">C17</text>
<text x="234.3" y="239.5">GND</text>
<text x="257.1" y="239.5">GND</text>
<text x="27.4" y="243.4">GND</text>
<text x="36.3" y="243.4">GND</text>
<text x="48.6" y="243.3">R22</text>
<text x="48.8" y="245.9">40.2k</text>
<text x="61.2" y="240.7">RUN</text>
<text x="69.2" y="244.9" transform="rotate(-90 69.2 244.9)">GND</text>
<text x="71" y="243.2">VOUT</text>
<text x="93.2" y="241.9">R19</text>
<text x="93.4" y="244.3">40.2k</text>
<text x="267.2" y="242.2" transform="rotate(-90 267.2 242.2)">TVS</text>
<text x="273.6" y="242.2" transform="rotate(-90 273.6 242.2)">TVS</text>
<text x="279.9" y="242.2" transform="rotate(-90 279.9 242.2)">TVS</text>
<text x="93.2" y="249.6">R23</text>
<text x="93.4" y="251.9">6.98k</text>
<text x="243.1" y="247.7" transform="rotate(-90 243.1 247.7)">33pF C0G</text>
<text x="248.2" y="247.7" transform="rotate(-90 248.2 247.7)">33pF C0G</text>
<text x="253.3" y="247.7" transform="rotate(-90 253.3 247.7)">33pF C0G</text>
<text x="267.2" y="246.3" transform="rotate(-90 267.2 246.3)">D1</text>
<text x="273.6" y="246.3" transform="rotate(-90 273.6 246.3)">D2</text>
<text x="279.9" y="246.3" transform="rotate(-90 279.9 246.3)">D3</text>
<text x="52.8" y="252.3">GND</text>
<text x="66.8" y="256.1">GND</text>
<text x="104.9" y="252.3">GND</text>
<text x="112.5" y="252.3">GND</text>
<text x="129" y="252.9">GND</text>
<text x="243.1" y="252.7" transform="rotate(-90 243.1 252.7)">C2</text>
<text x="248.2" y="252.7" transform="rotate(-90 248.2 252.7)">C4</text>
<text x="253.3" y="252.7" transform="rotate(-90 253.3 252.7)">C3</text>
<text x="89.6" y="260">GND</text>
</g>
<g font-size="1.8" fill="#0000c2">
<text x="345.4" y="27.6">The version resistor forms a voltage divider with a</text>
<text x="345.4" y="29.8">40.2K resistor on the host board. The host then can</text>
<text x="345.4" y="31.9">read the version as an analog voltage value.</text>
<text x="345.4" y="34">Check out the table.</text>
<text x="222.2" y="46.6">Place close to the chip</text>
<text x="232.8" y="44.5">Test point</text>
<text x="365.8" y="68.2">VER_1 = 2</text>
<text x="388.6" y="68.2">VER_2 = 1</text>
<text x="370.8" y="135.5">Vth &lt; 1.8v</text>
<text x="370.8" y="157.1">Vth &lt; 1.8v</text>
<text x="40.6" y="224.8">Datasheet</text>
<text x="40.6" y="227">suggests 4.7uF</text>
<text x="118.1" y="235" transform="rotate(-90 118.1 235)">Datasheet</text>
<text x="120.3" y="235" transform="rotate(-90 120.3 235)">suggests 10uF</text>
<text x="52.1" y="262.4">Vout = 0.6 * (R1 + R2) / R2</text>
<text x="52.1" y="266.7">Vout = 0.6 * (40.2 + 6.98) / 6.98</text>
<text x="52.1" y="268.9">Vout = 4.06</text>
</g>
<g font-size="1.8" fill="#840084">
<text x="247.1" y="40.1">DNP</text>
<text x="259.8" y="40.1">DNP</text>
<text x="278.7" y="45.6" transform="rotate(-90 278.7 45.6)">LXES15AAA1-153</text>
<text x="377.9" y="73">DNP</text>
<text x="148" y="104.9" transform="rotate(-90 148 104.9)">WST3400S</text>
<text x="358.7" y="137.9">WST3400S</text>
<text x="238.6" y="143.6">SS14F</text>
<text x="283.5" y="150.6">USBLC6-2SC6</text>
<text x="356.2" y="159.5">WST3400S</text>
<text x="283.7" y="243" transform="rotate(-90 283.7 243)">ESD5Z3V3</text>
<text x="286.3" y="243" transform="rotate(-90 286.3 243)">ESD5Z3V3</text>
<text x="288.8" y="243" transform="rotate(-90 288.8 243)">ESD5Z3V3</text>
</g>
<g font-size="1.7" fill="#0000c2">
<text x="326.4" y="31.4">0</text>
<text x="326.4" y="34">1</text>
<text x="326.4" y="36.5">2</text>
<text x="326.4" y="39.1">3</text>
<text x="326.4" y="41.6">4</text>
<text x="326.4" y="44.1">5</text>
<text x="326.4" y="46.7">6</text>
<text x="326.4" y="49.2">7</text>
<text x="326.4" y="51.8">8</text>
<text x="326.4" y="54.3">9</text>
</g>
<g font-size="1.4" fill="#0000c2">
<text x="330.2" y="31.5">Dev</text>
<text x="330.2" y="41.6">4G</text>
<text x="330.2" y="36.5">2G</text>
<text x="330.2" y="46.7">WiFi</text>
</g>
</svg>
